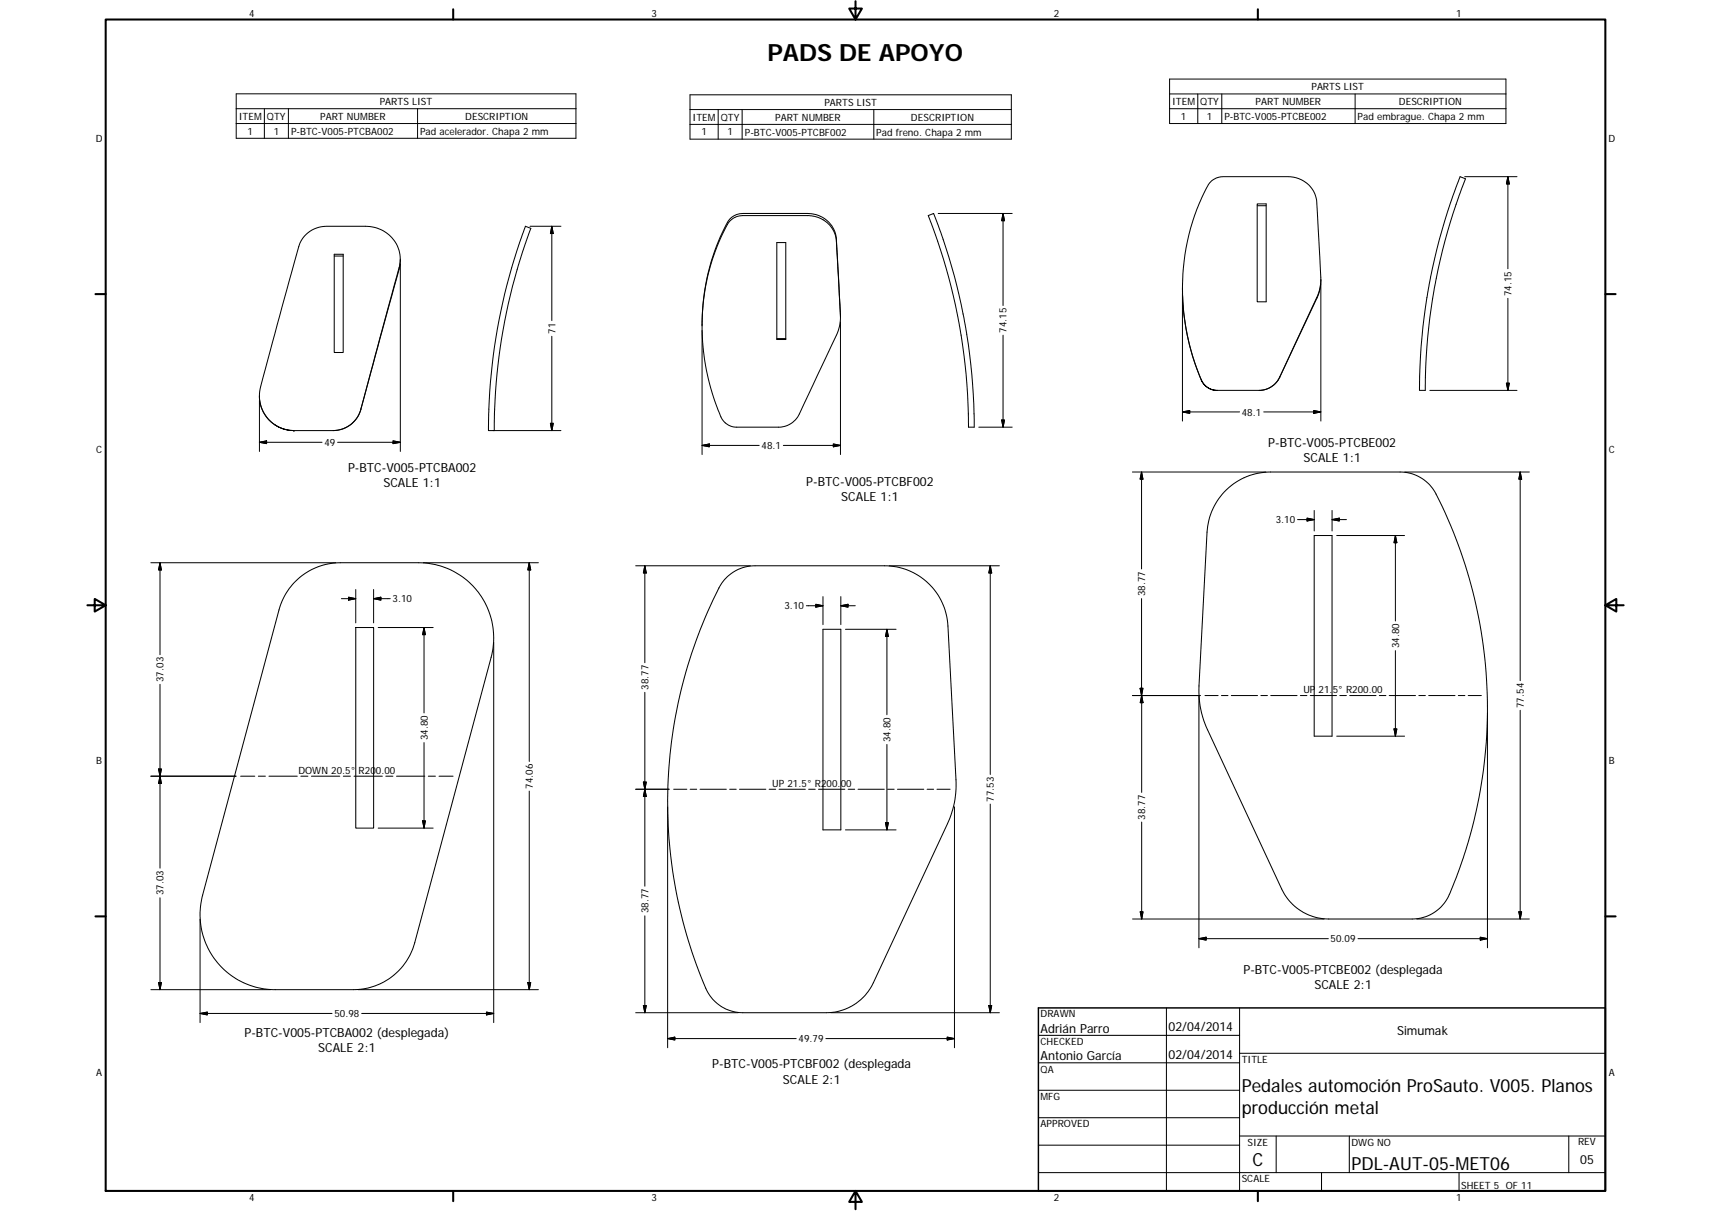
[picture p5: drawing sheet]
<svg xmlns="http://www.w3.org/2000/svg" width="594mm" height="420mm" viewBox="0 0 594 420" stroke-linecap="round" stroke-linejoin="round" font-family="sans-serif">
<g fill="none" stroke="#000" stroke-width=".36">
<path d="M182.4 78.5l1.9 .7-2.5 7.2a198.9 198.9 0 0 0-10.2 63h-2v-1.9a202.4 202.4 0 0 1 12.8-68.8zM253.3 76.8l1.7-1.3 2.5-.7h22.9a9.7 9.7 0 0 1 10 8.9l1.4 25.6a14.8 14.8 0 0 1-1.4 7l-12.8 27.3a7.9 7.9 0 0 1-7.3 4.6h-14.5a6.5 6.5 0 0 1-6.2-5.3 75.6 75.6 0 0 1 3.7-66.1zM322.3 74.8l1.9-.7 1.6 4.3a204 204 0 0 1 9.3 34.2 208.9 208.9 0 0 1 3.2 32.9v2.7h-2l-.1-1.6a198.4 198.4 0 0 0-2.7-31.8 199.7 199.7 0 0 0-9-34.2zM436.5 70.7h3.1v34h-3.1zM436.5 71.4h3.1M507 61.3l1.8 .7-1.6 4.3a200.6 200.6 0 0 0-9.2 33.9 198.6 198.6 0 0 0-3.1 32.6v2.6h-2v-1.6a200.3 200.3 0 0 1 2.8-32.1 208.1 208.1 0 0 1 9.1-34.5zM116.1 88.2h3.1v34.1h-3.1zM116.1 88.8h3.1M139 89.9l-.3 2.9-13.4 49.2a9.9 9.9 0 0 1-9.7 7.4M269.7 84.2h3.1v33.6h-3.1zM410.6 99.9a75.6 75.6 0 0 0 7.3 33.2 6 6 0 0 0 4.7 2.3 6.5 6.5 0 0 1-6.2-5.4 77.7 77.7 0 0 1 3.4-66.3 6.3 6.3 0 0 1 4.9-2.4h22.5a9.7 9.7 0 0 1 10 8.9l1.4 25.9a14.8 14.8 0 0 1-1.4 7.1l-12.9 27.6M458.6 96.9a14.7 14.7 0 0 1-1.4 6.6l-12.9 27.4"/>
<path d="M269.7 117.5h3.1M291.8 110.1l-1.4-27.1a9.8 9.8 0 0 0-10-8.9h-22.5a6.2 6.2 0 0 0-5.3 3.1 74.6 74.6 0 0 0-8.8 35.9M90.1 137.3a12 12 0 0 0 12 12.1 12.1 12.1 0 0 1-11.6-15.2l13.2-48.6a9.9 9.9 0 0 1 9.7-7.1h13.6a11.6 11.6 0 0 1 11.6 14.4l-13.3 49a10 10 0 0 1-9.7 7.5h-13.5M444.3 130.9a8 8 0 0 1-7.2 4.5M444.3 130.8a8 8 0 0 1-7.2 4.6h-14.5M425.2 170.6a22 22 0 0 1 15.9-6.8h45a14 14 0 0 1 12.5 7.6 163.3 163.3 0 0 1 3.9 140.3 14.1 14.1 0 0 1-12.2 7.2h-28.9a18.1 18.1 0 0 1-16.4-10.5l-26.2-56.3a32.9 32.9 0 0 1-2.5-14.1l2.8-53.4a22.2 22.2 0 0 1 6.1-14zM456.3 185.8h6.2v69.6h-6.2zM102.1 202.2a22.2 22.2 0 0 1 16.1-7h27.2a26 26 0 0 1 25.1 32.8l-26.5 99a22.1 22.1 0 0 1-21.3 16.4h-27.2a26.1 26.1 0 0 1-25.1-32.8l26.5-99a22.3 22.3 0 0 1 5.2-9.4zM123.5 217.7h6.2v69.6h-6.2zM252.6 200a14 14 0 0 1 9.6-3.7h44.9a22 22 0 0 1 22 20.9l2.8 53.4a31.9 31.9 0 0 1-2.9 15.2l-25.8 55.2a18.1 18.1 0 0 1-16.3 10.4h-29a14 14 0 0 1-12.9-8.5 163.3 163.3 0 0 1 5.7-140.8zM285.7 218.3h6.2v69.6h-6.2zM360.5 359.2h69.9"/>
<path d="M405 349.7v63.5M430.4 349.7v63.5M360.5 368.7h69.9M360.5 378.3h69.9M430.4 365.4h127M360.5 387.8h69.9M360.5 397.3h69.9M430.4 394.1h127M443.1 394.1v12.7M468.5 394.1v12.7M544.7 394.1v12.7M360.5 406.8h196.9"/>
<path d="M458.8 406.8v6.4M506.6 406.8v6.4"/>
</g>
<g fill="none" stroke="#000" stroke-width=".35">
<path d="M82 32.6h118v15.4h-118zM82 37.7h118M91.8 37.7v10.3M100.1 37.7v10.3M145 37.7v10.3M239.6 32.9h111.5v15.4h-111.5zM239.6 38h111.5M249.4 38v10.3M257.7 38v10.3M303.4 38v10.3M406.1 37.7h116.8M406.1 27.4h116.8v15.5h-116.8z"/>
<path d="M406.1 32.6h116.8M415.9 32.6v10.3M424.2 32.6v10.3M470.5 32.6v10.3M82 42.9h118M239.6 43.2h111.5M184 78.5h10.8M191.6 78.5v32.7M191.6 78.5l.5 2.5h-1zM325.7 74.1h25.7M348.3 74.1v31.9M348.3 74.1l.5 2.5h-1z"/>
<path d="M508.6 61.3h18.1M523.6 61.3l.5 2.5h-1.1zM523.6 61.3v31.9M139 91.5v65.1M458.6 98.5v47.6M191.6 116.7v32.7M243.8 114.7v43M291.8 111.7v46M348.3 116.3v31.9M410.6 101.9v44.2M523.6 103.5v31.9M90.1 139v17.6"/>
<path d="M496.5 135.4h30.2M523 132.9h1.1l-.5 2.5zM90.1 153.5l2.5-.5v.9zM90.1 153.5h21.7M117.2 153.5h21.8M136.5 153l2.5 .5-2.5 .4zM171.2 149.4h23.6M191.1 146.9h1l-.5 2.5zM243.8 154.5l2.5-.5v1zM243.8 154.5h19.8M272 154.5h19.8M289.3 154l2.5 .5-2.5 .5z"/>
<path d="M339.8 148.2h11.6M347.8 145.7h1l-.5 2.5zM410.6 142.9l2.5-.5v1zM410.6 142.9h19.8M438.8 142.9h19.8M456.1 142.4l2.5 .5-2.5 .5zM393.2 163.8h46.3M396.4 163.8v33.6M396.4 163.8l.4 2.4h-.9zM453.8 179.8l2.5 .5-2.5 .5zM456.3 177.1v7.1M462.5 177.1v7.1"/>
<path d="M487.7 163.8h43.3M527.8 163.8l.5 2.4h-.9zM527.8 163.8v72.4M52.4 195.2h64.2M55.6 195.2l.4 2.5h-1zM55.6 195.2v31.9M147 195.2h39.9M183.8 195.2v69M183.8 195.2l.5 2.5h-1zM220.7 196.3h39.9M223.9 196.3v33.6M223.9 196.3l.5 2.5h-1z"/>
<path d="M308.7 196.3h38.3M343.8 196.3v72.4M343.8 196.3l.5 2.5h-1zM450.5 180.3h5.8M462.5 180.3l2.5-.5v1zM464.1 185.8h23.6M467.5 180.3h-5M484.5 185.8v29.7M484.5 185.8l.5 2.5h-1zM118.5 207.7h5M121 207.2l2.5 .5-2.5 .5zM123.5 204.5v11.6"/>
<path d="M129.7 207.7l2.5-.5v1zM129.7 204.5v11.6M131.3 217.7h19.1M135.5 207.7h-5.8M147.2 217.7v29.7M147.2 217.7l.5 2.5h-1zM280 210.2h5.7M283.3 209.7l2.4 .5-2.4 .5zM285.7 207v9.7M291.9 210.2l2.5-.5v1zM291.9 210.2h5.1M291.9 207v9.7"/>
<path d="M293.6 218.3h17.5M307.9 218.3v29.7M307.9 218.3l.6 2.5h-1.1zM396.4 207.7v33.6M55.6 237.4v63.8M171.4 222.9v131.9M395.9 238.8h.9l-.4 2.5zM484.5 225.7v29.7M147.2 257.6v29.7M223.9 240.2v67.3M307.9 258.3v29.6M393.2 241.3h23.6"/>
<path d="M396.4 241.3l.5 2.5h-1zM396.4 241.3v33.6M416.3 241.3v87.5M418.4 241.3h4.5M424.1 241.3h2.3M427.5 241.3h9.1M437.8 241.3h2.3M441.2 241.3h9.2M451.5 241.3h2.3M454.9 241.3h9.2M464.1 255.4h23.6M465.2 241.3h2.3"/>
<path d="M468.6 241.3h9.2M478.9 241.3h2.3M482.3 241.3h9.2M484 252.9h1l-.5 2.5zM492.6 241.3h2.3M496.1 241.3h9.1M506.3 241.3h2.3M509.8 241.3h4.5M516.5 247.4v81.4M527.8 246.4v72.5M52.4 269.3h29.6M55 266.8h1l-.4 2.5z"/>
<path d="M55.6 269.3l.4 2.5h-1zM83.5 269.3h5M89.7 269.3h2.5M93.4 269.3h9.8M104.5 269.3h2.4M108.1 269.3h9.9M119.2 269.3h2.5M122.9 269.3h9.9M134 269.3h2.4M137.7 269.3h9.8M148.7 269.3h2.5M152.4 269.3h4.9"/>
<path d="M183.8 274.5v68.9M220.7 273.8h11.6M223.4 271.3h1l-.5 2.5zM223.9 273.8l.5 2.5h-1zM231.8 279.9v83.6M233.9 273.8h4.6M239.6 273.8h2.3M243.1 273.8h9.1M253.3 273.8h2.3M256.8 273.8h9.1M267.1 273.8h2.2M270.5 273.8h9.1"/>
<path d="M280.8 273.8h2.3M284.2 273.8h9.1M294.5 273.8h2.3M297.9 273.8h9.1M308.2 273.8h2.3M311.6 273.8h9.2M321.9 273.8h2.3M325.3 273.8h4.6M331.4 279.9v83.6M343.8 279v72.4M131.3 287.3h19.1M146.7 284.8h1l-.5 2.5z"/>
<path d="M293.6 287.9h17.5M307.4 285.4h1.1l-.6 2.5zM396.4 285.2v33.7M55.6 311.5v31.9M69.5 318.9v35.9M223.9 317.8v33.6M393.2 318.9h66.6M395.9 316.4h1l-.5 2.5zM491.9 318.9h39.1M527.4 316.4h.9l-.5 2.5zM416.3 325.7l2.5-.5v1zM416.3 325.7h44.9"/>
<path d="M471.5 325.7h45M514 325.2l2.5 .5-2.5 .5zM52.4 343.4h41.5M55 340.9h1l-.4 2.5zM69.5 351.6l2.5-.4v.9zM69.5 351.6h45.8M124.3 343.4h62.6M125.6 351.6h45.8M168.9 351.2l2.5 .4-2.5 .5zM183.3 340.9h1l-.5 2.5zM220.7 351.4h35.6M223.4 348.9h1l-.5 2.5z"/>
<path d="M288.5 351.4h58.5M328.9 359.8l2.5 .5-2.5 .5zM343.3 348.9h1l-.5 2.5zM231.8 360.3l2.5-.5v1zM231.8 360.3h44.7M286.7 360.3h44.7"/>
</g>
<circle cx="102.1" cy="149.4" r=".18" fill="#000"/>
<g fill="none" stroke="#000" stroke-width=".71">
<path d="M36.7 6.8h520.7v406.4h-520.7zM157.3 3.2v3.6M297 .4v6.4l-2.2-3.8h4.5l-2.3 3.8M436.7 3.2v3.6M33.1 102h3.6M557.4 102h3.6M30.3 210h6.4l-3.8-2.2v4.4l3.8-2.2M557.4 210l3.8 2.2v-4.4l-3.8 2.2h6.3M33.1 317.9h3.6M557.4 317.9h3.6M157.3 413.2v3.6M297 413.2l2.3 3.8h-4.5l2.2-3.8v6.3"/>
<path d="M436.7 413.2v3.6"/>
</g>
<path d="M360.5 349.7h196.9v63.5h-196.9z" fill="none" stroke="#000" stroke-width=".51"/>
<g fill="#000" stroke="#000" stroke-width=".35">
<path d="M348.3 74.1l.5 2.5h-1zM523.6 61.3l.5 2.5h-1.1zM191.6 78.5l.5 2.5h-1zM523 132.9h1.1l-.5 2.5zM90.1 153.5l2.5-.5v.9zM136.5 153l2.5 .5-2.5 .4zM191.1 146.9h1l-.5 2.5zM243.8 154.5l2.5-.5v1zM289.3 154l2.5 .5-2.5 .5zM347.8 145.7h1l-.5 2.5zM410.6 142.9l2.5-.5v1zM456.1 142.4l2.5 .5-2.5 .5z"/>
<path d="M396.4 163.8l.4 2.4h-.9zM462.5 180.3l2.5-.5v1zM527.8 163.8l.5 2.4h-.9zM55.6 195.2l.4 2.5h-1zM183.8 195.2l.5 2.5h-1zM223.9 196.3l.5 2.5h-1zM343.8 196.3l.5 2.5h-1zM453.8 179.8l2.5 .5-2.5 .5zM484.5 185.8l.5 2.5h-1zM121 207.2l2.5 .5-2.5 .5zM129.7 207.7l2.5-.5v1zM283.3 209.7l2.4 .5-2.4 .5z"/>
<path d="M291.9 210.2l2.5-.5v1zM147.2 217.7l.5 2.5h-1zM307.9 218.3l.6 2.5h-1.1zM395.9 238.8h.9l-.4 2.5zM396.4 241.3l.5 2.5h-1zM484 252.9h1l-.5 2.5zM55 266.8h1l-.4 2.5zM55.6 269.3l.4 2.5h-1zM223.4 271.3h1l-.5 2.5zM223.9 273.8l.5 2.5h-1zM146.7 284.8h1l-.5 2.5zM307.4 285.4h1.1l-.6 2.5z"/>
<path d="M395.9 316.4h1l-.5 2.5zM527.4 316.4h.9l-.5 2.5zM416.3 325.7l2.5-.5v1zM514 325.2l2.5 .5-2.5 .5zM55 340.9h1l-.4 2.5zM69.5 351.6l2.5-.4v.9zM168.9 351.2l2.5 .4-2.5 .5zM183.3 340.9h1l-.5 2.5zM223.4 348.9h1l-.5 2.5zM231.8 360.3l2.5-.5v1zM343.3 348.9h1l-.5 2.5zM328.9 359.8l2.5 .5-2.5 .5z"/>
</g>
<text font-size="8.2" x="266.4" y="21.1">PADS DE APOYO</text>
<g font-size="6.3">
<text x="431.1" y="379">Pedales automoción ProSauto. V005. Planos</text>
<text x="431.1" y="386.6">producción metal</text>
<text x="434.8" y="404.7">C</text>
<text x="469.2" y="406">PDL-AUT-05-MET06</text>
</g>
<g font-size="4.4">
<text x="440.4" y="155.2">P-BTC-V005-PTCBE002</text>
<text x="452.6" y="160.4">SCALE 1:1</text>
<text x="120.8" y="163.8">P-BTC-V005-PTCBA002</text>
<text x="133.1" y="169">SCALE 1:1</text>
<text x="280" y="168.5">P-BTC-V005-PTCBF002</text>
<text x="292.1" y="173.7">SCALE 1:1</text>
<text x="431.7" y="337.9">P-BTC-V005-PTCBE002 (desplegada</text>
<text x="456.4" y="343.1">SCALE 2:1</text>
<text x="84.9" y="359.8">P-BTC-V005-PTCBA002 (desplegada)</text>
<text x="361.3" y="358.4">Adrián Parro</text>
<text x="405.8" y="357.8">02/04/2014</text>
<text x="485.1" y="359.2">Simumak</text>
<text x="110.5" y="365">SCALE 2:1</text>
<text x="247.3" y="370.7">P-BTC-V005-PTCBF002 (desplegada</text>
<text x="361.3" y="367.9">Antonio García</text>
<text x="405.8" y="367.3">02/04/2014</text>
<text x="271.9" y="375.9">SCALE 2:1</text>
<text x="548.7" y="404">05</text>
</g>
<g font-size="3.5">
<text x="86.6" y="5.8">4</text>
<text x="226.3" y="5.8">3</text>
<text x="365.9" y="5.8">2</text>
<text x="505.6" y="5.8">1</text>
<text x="455.4" y="31.3">PARTS LIST</text>
<text x="82.9" y="41.6">ITEM</text>
<text x="92.7" y="41.6">QTY</text>
<text x="111.2" y="41.6">PART NUMBER</text>
<text x="131.9" y="36.4">PARTS LIST</text>
<text x="161.5" y="41.6">DESCRIPTION</text>
<text x="240.5" y="41.9">ITEM</text>
<text x="250.2" y="41.9">QTY</text>
<text x="269.1" y="41.9">PART NUMBER</text>
<text x="286.2" y="36.7">PARTS LIST</text>
<text x="316.3" y="41.9">DESCRIPTION</text>
<text x="407" y="36.4">ITEM</text>
<text x="410" y="41.6">1</text>
<text x="416.7" y="36.4">QTY</text>
<text x="419.1" y="41.6">1</text>
<text x="425.1" y="41.6">P-BTC-V005-PTCBE002</text>
<text x="435.9" y="36.4">PART NUMBER</text>
<text x="471.4" y="41.6">Pad embrague. Chapa 2 mm</text>
<text x="485.7" y="36.4">DESCRIPTION</text>
<text x="86" y="46.7">1</text>
<text x="95" y="46.7">1</text>
<text x="101" y="46.7">P-BTC-V005-PTCBA002</text>
<text x="145.9" y="46.7">Pad acelerador. Chapa 2 mm</text>
<text x="243.5" y="47">1</text>
<text x="252.6" y="47">1</text>
<text x="258.6" y="47.1">P-BTC-V005-PTCBF002</text>
<text x="304.3" y="47.1">Pad freno. Chapa 2 mm</text>
<text x="33.2" y="49.4">D</text>
<text x="558.5" y="49.4">D</text>
<text x="524.8" y="102.7" transform="rotate(-90 524.8 102.7)">74.15</text>
<text x="192.9" y="115.9" transform="rotate(-90 192.9 115.9)">71</text>
<text x="349.5" y="115.5" transform="rotate(-90 349.5 115.5)">74.15</text>
<text x="431.2" y="144.2">48.1</text>
<text x="112.6" y="154.7">49</text>
<text x="264.4" y="155.8">48.1</text>
<text x="33.4" y="157.3">C</text>
<text x="558.6" y="157.3">C</text>
<text x="442.9" y="181.5">3.10</text>
<text x="136.3" y="209">3.10</text>
<text x="397.6" y="206.9" transform="rotate(-90 397.6 206.9)">38.77</text>
<text x="272.4" y="211.4">3.10</text>
<text x="485.8" y="224.9" transform="rotate(-90 485.8 224.9)">34.80</text>
<text x="56.8" y="236.6" transform="rotate(-90 56.8 236.6)">37.03</text>
<text x="225.2" y="239.4" transform="rotate(-90 225.2 239.4)">38.77</text>
<text x="452.6" y="240.5">UP 21.5° R200.00</text>
<text x="529.1" y="245.6" transform="rotate(-90 529.1 245.6)">77.54</text>
<text x="148.5" y="256.8" transform="rotate(-90 148.5 256.8)">34.80</text>
<text x="309.2" y="257.5" transform="rotate(-90 309.2 257.5)">34.80</text>
<text x="33.4" y="265.2">B</text>
<text x="103.6" y="268.4">DOWN 20.5° R200.00</text>
<text x="558.6" y="265.2">B</text>
<text x="185" y="273.6" transform="rotate(-90 185 273.6)">74.06</text>
<text x="268.1" y="273">UP 21.5° R200.00</text>
<text x="345.1" y="278.2" transform="rotate(-90 345.1 278.2)">77.53</text>
<text x="397.6" y="284.4" transform="rotate(-90 397.6 284.4)">38.77</text>
<text x="56.8" y="310.7" transform="rotate(-90 56.8 310.7)">37.03</text>
<text x="225.2" y="316.9" transform="rotate(-90 225.2 316.9)">38.77</text>
<text x="462" y="326.9">50.09</text>
<text x="116.1" y="352.9">50.98</text>
<text x="361.3" y="353">DRAWN</text>
<text x="277.3" y="361.6">49.79</text>
<text x="361.3" y="362.5">CHECKED</text>
<text x="431.1" y="368.7">TITLE</text>
<text x="33.4" y="373.2">A</text>
<text x="361.3" y="372.1">QA</text>
<text x="558.6" y="373.2">A</text>
<text x="361.3" y="381.6">MFG</text>
<text x="361.3" y="391.2">APPROVED</text>
<text x="433.2" y="397.5">SIZE</text>
<text x="469.2" y="397.5">DWG NO</text>
<text x="547.9" y="397.4">REV</text>
<text x="431.1" y="410.2">SCALE</text>
<text x="507.3" y="412.4">SHEET 5 OF 11</text>
<text x="86.6" y="416.7">4</text>
<text x="226.3" y="416.7">3</text>
<text x="365.9" y="416.7">2</text>
<text x="505.6" y="416.7">1</text>
</g>
</svg>
